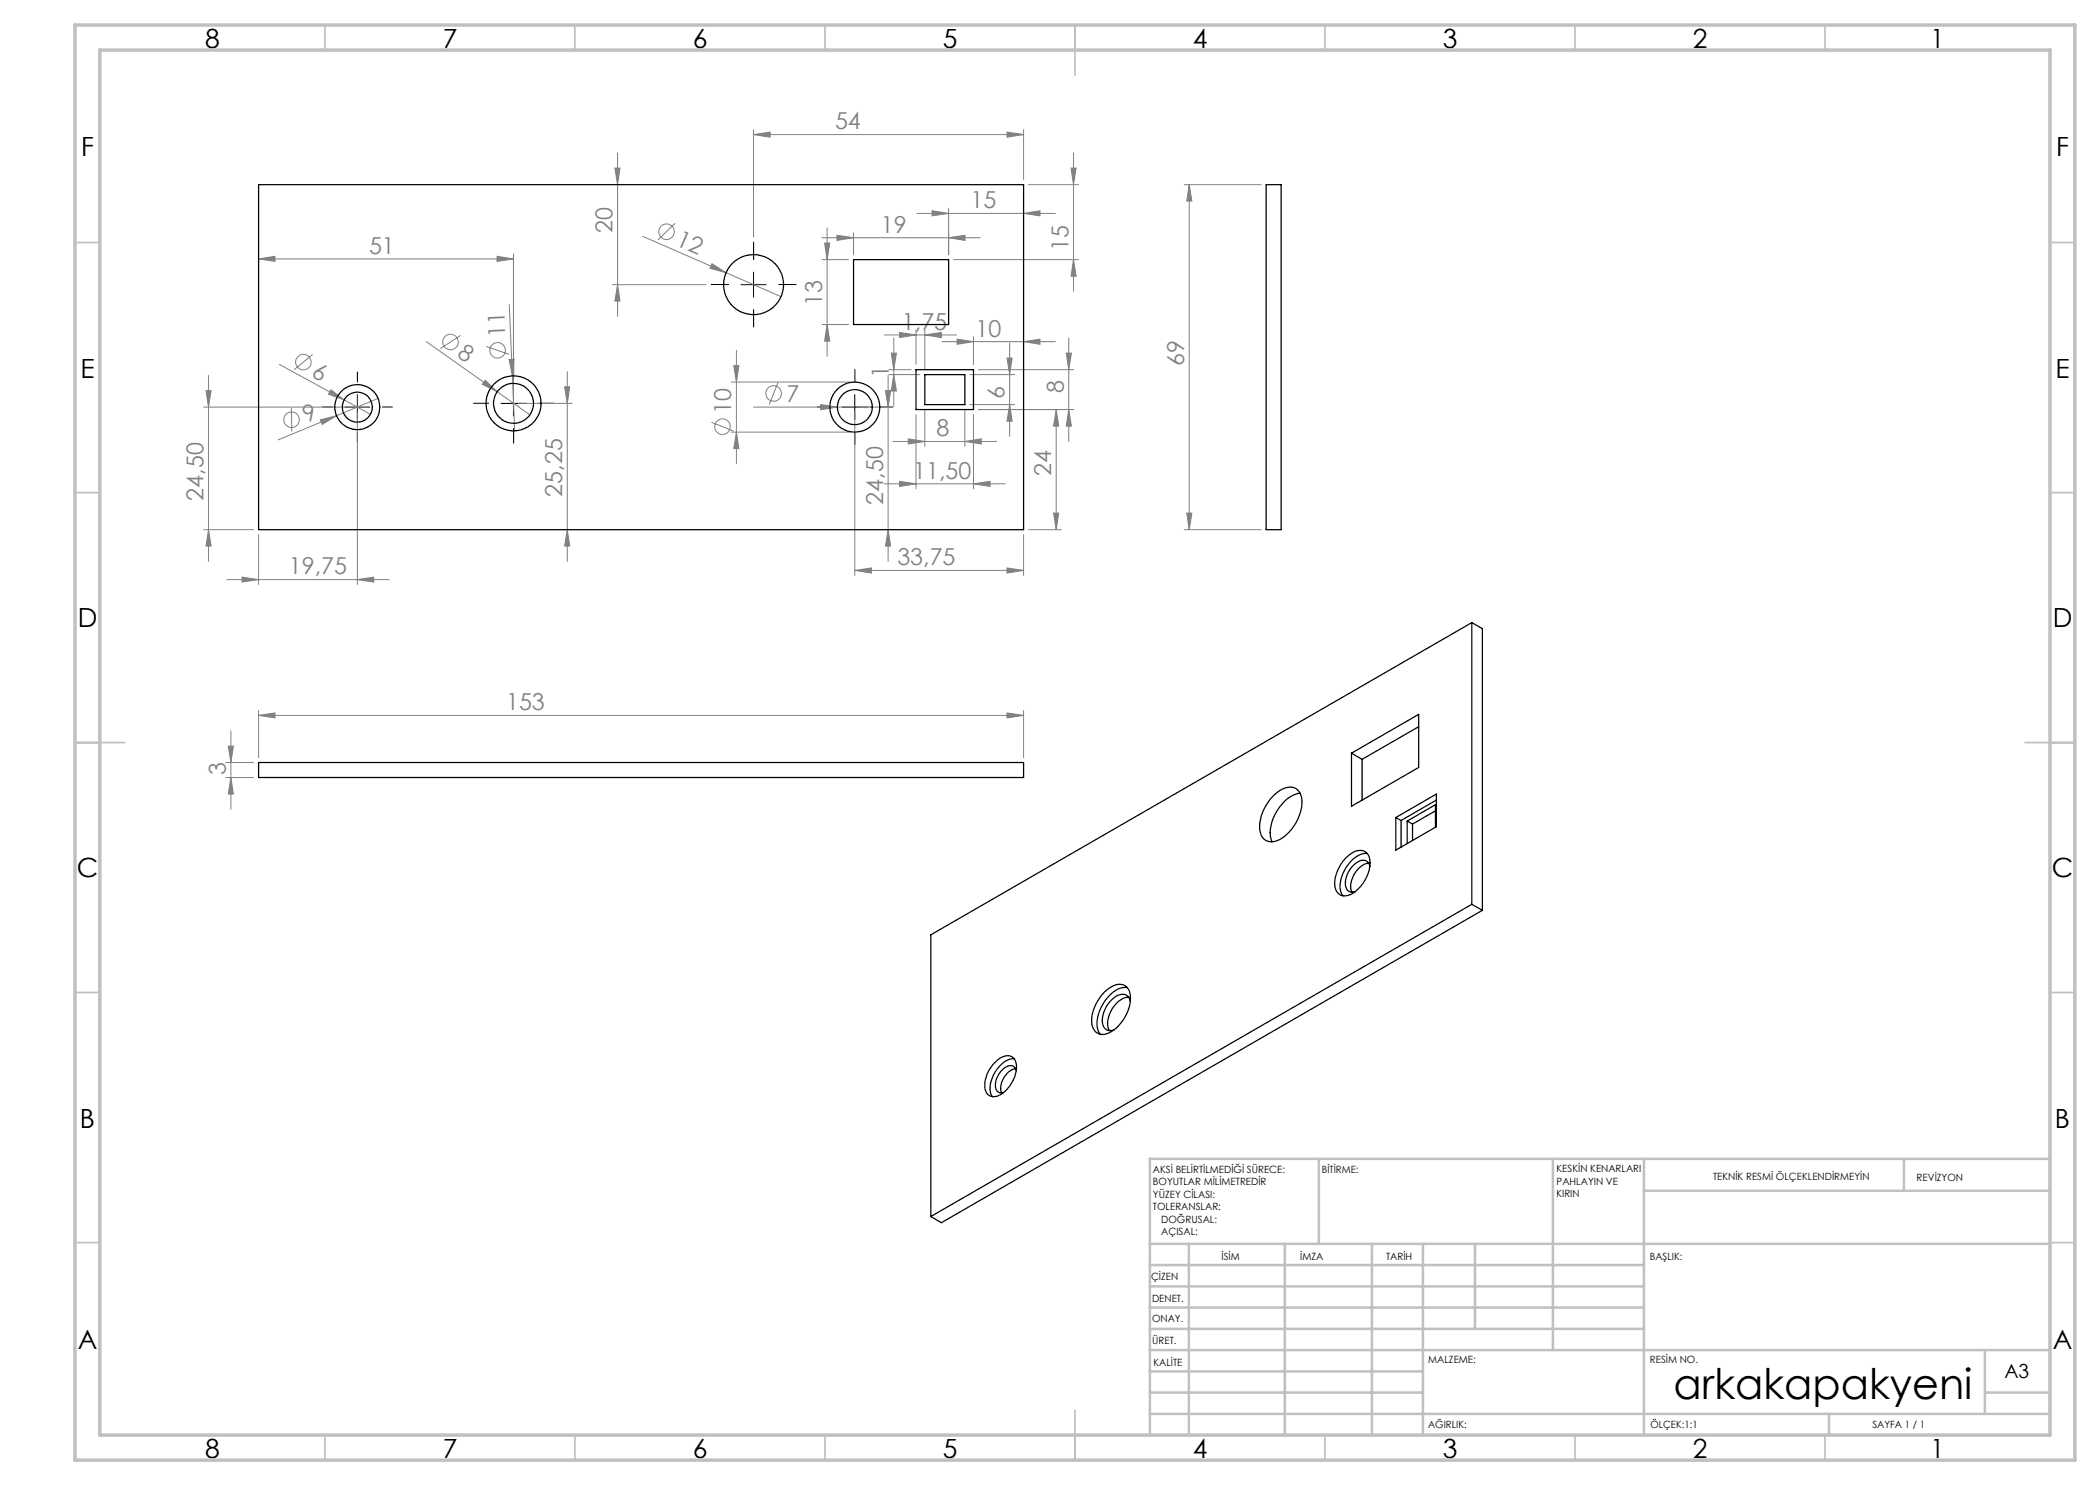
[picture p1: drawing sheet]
<svg xmlns="http://www.w3.org/2000/svg" width="420mm" height="297mm" viewBox="0 0 420 297" stroke-linecap="round" stroke-linejoin="round" font-family="sans-serif">
<g fill="none" stroke="#808080" stroke-width=".2">
<path d="M123 33.6h1l-.5 3.3zM123.5 30.6v32.7M150.7 26.9l3.3-.5v1zM150.7 25.9v21.5M150.7 26.9h54M201.4 26.4l3.3 .5-3.3 .5zM204.7 25.9v10M205.7 36.9h10M214.2 33.6h1l-.5 3.3zM214.7 30.6v27.7M236.9 36.9h15.3M237.8 36.9l.6 3.3h-1.1z"/>
<path d="M237.8 36.9v69M51.7 51.8l3.3-.5v1zM51.7 51.8h51M99.4 51.3l3.3 .5-3.3 .5zM102.7 50.8v28.9M122.5 56.9h18.7M123.5 56.9l.5 3.3h-1zM128.6 47.3l16.6 7.2M135 44.7l-3.4 3.3M142.4 52.7l2.8 1.8-3.2-.8zM145.2 54.5l11 4.8M164.4 47.6h31.7"/>
<path d="M164.4 51.9h5.3M164.9 48.6h1l-.5 3.3zM165.4 45.6v25.7M167.4 47.1l3.3 .5-3.3 .5zM170.7 46.6v4.3M183.4 42.7h27.7M186.4 42.2l3.3 .5-3.3 .5zM189.7 47.6l3.3-.5v1zM189.7 41.7v9.2M190.7 51.9h25M204.7 42.7l3.3-.5v1zM214.7 51.9l.5 3.3h-1z"/>
<path d="M41.2 78.1h1l-.5 3.3zM41.7 75.1v37.2M55.9 72.9l12.9 7.1M62.5 70.9l-3.7 3M66.2 78l2.6 2-3.1-1.2zM68.8 80l5.3 2.9M75.6 79.7l-20 8.3M85.3 68.3l20.7 14.7M92.1 67.1l-4 2.6M97 76.1l2.4 2.2-3-1.4zM97.3 69.3l4.5 1.6M101.8 71.9h1l-.3 3.3z"/>
<path d="M101.8 60.9l1.1 25.3M112.9 77.4h1l-.4 3.3zM113.5 74.3v38M146.3 76.4h23.7M146.8 73.1h1l-.5 3.3zM147.3 70.1v22.7M155.6 76.5l-1.8 4.4M164.4 64.9h5.3M165.4 64.9l.5 3.3h-1zM176.8 67h14.5M177.1 78.1h1l-.5 3.3zM177.6 75.1v37.2"/>
<path d="M177.8 73.9h4.4M177.8 74.9h6.2M178.3 70.6h1l-.5 3.3zM178.8 74.9l.5 3.3h-1zM178.8 67.6v13.7M179.9 66.5l3.3 .5-3.3 .5zM183.2 66v6.9M185 67l3.3-.5v1zM185 66v7.9M188.3 68.3h22.8M191.4 67.8l3.3 .5-3.3 .6zM194 74.9h8.9"/>
<path d="M194.7 67.3v5.6M195.7 73.9h19M201.4 71.6h1l-.5 3.3zM201.9 68.6v18.7M204.7 68.3l3.3-.5v1.1zM213.3 70.6h1l-.6 3.3zM213.7 67.6v20.7M40.7 81.4h29.7M58.3 81.6v4.7M64.1 84l3.2-.9-2.8 1.8zM71.5 82.4v34.5M103.7 80.7h10.7"/>
<path d="M142.3 84.5l4.4 1.7M146.3 86.4h23.7M147.3 86.4l.5 3.3h-1zM150.7 81.4h27.9M164.1 80.9l3.4 .5-3.4 .5zM171 82.4v32.7M176.8 96.8h24.2M178.6 88.3h20.7M179.9 96.3l3.3 .5-3.3 .5zM181.6 87.8l3.4 .5-3.4 .5zM183.2 82.9v14.9M185 81.9v7.4"/>
<path d="M193 88.3l3.3-.5v1zM193 81.9v7.4M194 80.9h8.9M194.7 96.8l3.3-.5v1zM194.7 82.9v14.9M195.7 81.9h19M201.9 80.9l.5 3.3h-1zM211.2 81.9v24M211.2 81.9l.5 3.3h-1zM213.7 81.9l.6 3.3h-1zM40.7 105.9h10M41.7 105.9l.5 3.3h-1z"/>
<path d="M45.4 115.9h32.4M48.4 115.4l3.3 .5-3.3 .5zM51.7 106.9v10M71.5 115.9l3.3-.5v1zM113.5 105.9l.4 3.3h-1zM171 114.1l3.3-.5v1zM171 114.1h33.7M177.6 105.9l.5 3.3h-1zM201.4 113.6l3.3 .5-3.3 .5zM204.7 106.9v8.2M205.7 105.9h6.5M210.7 102.6h1l-.5 3.3z"/>
<path d="M236.9 105.9h15.3M237.3 102.6h1.1l-.6 3.3zM45.2 155.5h5.5M45.2 152.5h5.5M45.6 149.2h1.1l-.5 3.3zM46.2 155.5l.5 3.3h-1.1zM46.2 146.2v15.7M51.7 143.1l3.3-.5v1zM51.7 142.1v9.4M51.7 143.1h153M201.4 142.6l3.3 .5-3.3 .5zM204.7 142.1v9.4"/>
<circle cx="133.3" cy="46.3" r="1.55"/>
<circle cx="60.7" cy="72.4" r="1.55"/>
<circle cx="90.1" cy="68.4" r="1.55"/>
<circle cx="99.5" cy="70.1" r="1.56"/>
<circle cx="154.7" cy="78.7" r="1.55"/>
<circle cx="58.3" cy="83.9" r="1.56"/>
<circle cx="144.5" cy="85.3" r="1.55"/>
</g>
<g fill="none" stroke="#000" stroke-width=".2" stroke-dasharray="15.2 1.3 1.3 1.3">
<path d="M145.7 56.9h-3.5M150.7 51.9v-3.5M155.7 56.9h3.5M71.5 76.4v-2M102.7 75.7v-3M150.7 61.9v3.5M171 76.4v-2.5M66.5 81.4h-2M71.5 86.4v2M76.5 81.4h2M97.7 80.7h-3M102.7 85.7v3"/>
<path d="M107.7 80.7h3M166 81.4h-2.5M171 86.4v2.5M176 81.4h2.5"/>
</g>
<path d="M148.2 56.9h5M150.7 54.4v5M71.5 78.9v5M102.7 78.2v5M171 78.9v5M69 81.4h4.9M100.2 80.7h5M168.5 81.4h5" fill="none" stroke="#000" stroke-width=".2"/>
<g fill="none" stroke="#c0c0c0" stroke-width=".35">
<path d="M65 5v5M115 5v5M165 5v5M215 5v10M265 5v5M315 5v5M365 5v5M15 48.5h5M410 48.5h5M15 98.5h5M410 98.5h5M15 148.5h10"/>
<path d="M405 148.5h10M15 198.5h5M410 198.5h5M15 248.5h5M410 248.5h5M65 287v5M115 287v5M165 287v5M215 282v10M265 287v5M315 287v5M365 287v5"/>
</g>
<g fill="none" stroke="#c0c0c0" stroke-width=".5">
<path d="M263.8 231.8v17M310.6 231.8v38.2M328.8 231.8v55.2M328.8 238.2h81.2M380.8 231.8v6.4M410 231.8h-180v55.2M230 248.8h180M230 257.3h98.8M230 253h98.8M237.8 248.8v38.2M257 248.8v38.2M274.4 248.8v38.2"/>
<path d="M284.6 248.8v38.2M295 248.8v17M230 265.8h98.8M230 261.5h98.8M230 278.5h54.6M230 274.3h54.6M230 270h180M397 278.5h13M397 270v12.8M230 282.8h180M365.8 282.8v4.2"/>
</g>
<path d="M15 5h400v287h-400zM20 10h390v277h-390z" fill="none" stroke="#c0c0c0" stroke-width=".7"/>
<g fill="#808080">
<path d="M97 76.1l2.4 2.2-3-1.4z"/>
<path d="M66.2 78l2.6 2-3.1-1.2z"/>
<path d="M142.4 52.7l2.8 1.8-3.2-.8z"/>
<path d="M164.1 80.9l3.4 .5-3.4 .5z"/>
<path d="M64.1 84l3.2-.9-2.8 1.8z"/>
<path d="M101.8 71.9h1l-.3 3.3z"/>
<path d="M99.4 51.3l3.3 .5-3.3 .5zM51.7 51.8l3.3-.5v1zM193 88.3l3.3-.5v1zM181.6 87.8l3.4 .5-3.4 .5z"/>
<path d="M48.4 115.4l3.3 .5-3.3 .5zM71.5 115.9l3.3-.5v1zM167.4 47.1l3.3 .5-3.3 .5zM189.7 47.6l3.3-.5v1zM150.7 26.9l3.3-.5v1zM201.4 26.4l3.3 .5-3.3 .5zM186.4 42.2l3.3 .5-3.3 .5zM204.7 42.7l3.3-.5v1zM171 114.1l3.3-.5v1zM201.4 113.6l3.3 .5-3.3 .5zM179.9 96.3l3.3 .5-3.3 .5zM194.7 96.8l3.3-.5v1zM191.4 67.8l3.3 .5-3.3 .6zM204.7 68.3l3.3-.5v1.1zM179.9 66.5l3.3 .5-3.3 .5zM185 67l3.3-.5v1z"/>
<path d="M201.4 142.6l3.3 .5-3.3 .5zM51.7 143.1l3.3-.5v1z"/>
<path d="M165.4 64.9l.5 3.3h-1zM164.9 48.6h1l-.5 3.3zM123.5 56.9l.5 3.3h-1zM123 33.6h1l-.5 3.3zM214.7 51.9l.5 3.3h-1zM214.2 33.6h1l-.5 3.3zM46.2 155.5l.5 3.3h-1.1zM45.6 149.2h1.1l-.5 3.3z"/>
<path d="M41.2 78.1h1l-.5 3.3zM41.7 105.9l.5 3.3h-1zM112.9 77.4h1l-.4 3.3zM113.5 105.9l.4 3.3h-1zM146.8 73.1h1l-.5 3.3zM147.3 86.4l.5 3.3h-1zM177.1 78.1h1l-.5 3.3zM177.6 105.9l.5 3.3h-1zM213.3 70.6h1l-.6 3.3zM213.7 81.9l.6 3.3h-1zM211.2 81.9l.5 3.3h-1zM210.7 102.6h1l-.5 3.3zM178.3 70.6h1l-.5 3.3zM178.8 74.9l.5 3.3h-1zM201.4 71.6h1l-.5 3.3zM201.9 80.9l.5 3.3h-1zM237.8 36.9l.6 3.3h-1.1zM237.3 102.6h1.1l-.6 3.3z"/>
</g>
<g fill="none" stroke="#000" stroke-width=".25">
<path d="M51.7 36.9h153v69h-153zM253.2 36.9h3v69h-3zM170.7 51.9h19v13h-19zM183.2 73.9h11.5v8h-11.5zM185 74.9h8v6h-8zM294.4 124.5l2.1 1.2v56.4M294.4 124.5v56.4M294.4 124.5l-108.2 62.5v56.3M51.7 152.5h153v3h-153zM254.8 159a3.8 3.8 0 0 1 4.4-1.3 4 4 0 0 1 .9 4.6 8.9 8.9 0 0 1-4.7 5.8 2.38 2.38 0 0 1-3.4-2.1 9.1 9.1 0 0 1 2.8-7zM260 158.6a6.4 6.4 0 0 0-4.6 3.5 6.7 6.7 0 0 0-1 6.2M270.3 150.6l13.4-7.7v10.6l-13.4 7.8z"/>
<path d="M270.3 150.6l2.1 1.3M272.4 151.9v8.1M283.7 145.3l-11.3 6.6M269 171.7l.6-.5a2.76 2.76 0 0 1 3.8-.6 4.6 4.6 0 0 1 0 4.7 6.8 6.8 0 0 1-3.8 3.8 2.03 2.03 0 0 1-2.7-2.1 7.8 7.8 0 0 1 2.1-5.3zM273.4 170.7a4.5 4.5 0 0 0-3.8 2.2 6.4 6.4 0 0 0-1.3 5.7l.3 .6M273.7 172.6a4.8 4.8 0 0 0-3.5 5.2l.2 .6M274 173.3a1.5 1.5 0 0 0-1.1-1.3 1.5 1.5 0 0 0-1.6 .5 4.8 4.8 0 0 0-2.1 5.1 1.29 1.29 0 0 0 1.8 .7M279.2 163.5l8.1-4.7v6.5l-8.1 4.7zM279.2 163.5l1 .6M280.2 164.1v5.3M281.4 164.2l5.7-3.3v4.5M281.4 164.2v4.5"/>
<path d="M281.4 164.2l1.1 .6M282.5 164.8v3.3M287.1 162.2l-4.6 2.6M287.3 160l-7.1 4.1M220.9 198.4a4 4 0 0 1 3.8-1.4 2.82 2.82 0 0 1 1.4 3.3 8 8 0 0 1-5.2 6.6 2.22 2.22 0 0 1-2.6-2.5 8.5 8.5 0 0 1 2.6-6zM225.5 197.5a4.3 4.3 0 0 0-4 2 7.3 7.3 0 0 0-1.9 6.7l.5 .7M225.7 199.5a4.3 4.3 0 0 0-3.6 2.8 3.8 3.8 0 0 0-.2 3.8M294.4 180.9l2.1 1.2M294.4 180.9l-108.2 62.4M296.5 182.1l-108.2 62.4-2.1-1.2M199 212.5a2.71 2.71 0 0 1 3.7-.9 4.1 4.1 0 0 1 0 4.4 5.3 5.3 0 0 1-4.2 3.4 2.01 2.01 0 0 1-1.5-2.6v-.7a7 7 0 0 1 2-3.6zM202.8 211.8a4.4 4.4 0 0 0-3.6 2.4 5.3 5.3 0 0 0-.9 4.8l.2 .3"/>
<path d="M203.1 213.7a4 4 0 0 0-2.8 4.9M203.2 214.1a1.23 1.23 0 0 0-2-.7 4.3 4.3 0 0 0-2 4.5 1.13 1.13 0 0 0 1.5 .6M226.1 200.3a1.65 1.65 0 0 0-2.7-1.2 5.9 5.9 0 0 0-2.8 5.8 1.53 1.53 0 0 0 2.2 1.1"/>
<circle cx="150.7" cy="56.9" r="6"/>
<circle cx="71.5" cy="81.4" r="4.5"/>
<circle cx="71.5" cy="81.4" r="3"/>
<circle cx="102.7" cy="80.7" r="5.5"/>
<circle cx="102.7" cy="80.7" r="4"/>
<circle cx="171" cy="81.4" r="3.5"/>
<circle cx="171" cy="81.4" r="5"/>
</g>
<text font-size="8.5" x="334.7" y="279.7">arkakapakyeni</text>
<g font-size="5.3">
<text x="41" y="9.5">8</text>
<text x="88.5" y="9.5">7</text>
<text x="138.5" y="9.5">6</text>
<text x="188.5" y="9.5">5</text>
<text x="238.5" y="9.5">4</text>
<text x="288.5" y="9.5">3</text>
<text x="338.5" y="9.5">2</text>
<text x="386" y="9.5">1</text>
<text x="16.2" y="31.3">F</text>
<text x="411.2" y="31.3">F</text>
<text x="16.1" y="75.5">E</text>
<text x="411.1" y="75.5">E</text>
<text x="15.5" y="125.5">D</text>
<text x="410.5" y="125.5">D</text>
<text x="15.4" y="175.5">C</text>
<text x="410.4" y="175.5">C</text>
<text x="16" y="225.5">B</text>
<text x="411" y="225.5">B</text>
<text x="15.5" y="269.8">A</text>
<text x="410.5" y="269.8">A</text>
<text x="41" y="291.5">8</text>
<text x="88.5" y="291.5">7</text>
<text x="138.5" y="291.5">6</text>
<text x="188.5" y="291.5">5</text>
<text x="238.5" y="291.5">4</text>
<text x="288.5" y="291.5">3</text>
<text x="338.5" y="291.5">2</text>
<text x="386" y="291.5">1</text>
</g>
<g font-size="4.7" fill="#808080">
<text x="167" y="25.9">54</text>
<text x="194.1" y="41.6">15</text>
<text x="122.5" y="46.6" transform="rotate(-90 122.5 46.6)">20</text>
<text x="176.2" y="46.5">19</text>
<text x="73.8" y="50.7">51</text>
<text x="135" y="48.9" transform="rotate(24 135 48.9)">12</text>
<text x="213.7" y="50.1" transform="rotate(-90 213.7 50.1)">15</text>
<text x="164.4" y="61.2" transform="rotate(-90 164.4 61.2)">13</text>
<text x="180.4" y="66">1,75</text>
<text x="91.2" y="71.3" transform="rotate(35 91.2 71.3)">8</text>
<text x="101.1" y="67.4" transform="rotate(-93 101.1 67.4)">11</text>
<text x="195.1" y="67.3">10</text>
<text x="62.1" y="75.1" transform="rotate(29 62.1 75.1)">6</text>
<text x="177.8" y="75.7" transform="rotate(-90 177.8 75.7)">1</text>
<text x="236.9" y="73.2" transform="rotate(-90 236.9 73.2)">69</text>
<text x="146.2" y="82.7" transform="rotate(-90 146.2 82.7)">10</text>
<text x="157.3" y="80.4">7</text>
<text x="200.9" y="79.7" transform="rotate(-90 200.9 79.7)">6</text>
<text x="212.8" y="78.7" transform="rotate(-90 212.8 78.7)">8</text>
<text x="61.4" y="84.5" transform="rotate(-23 61.4 84.5)">9</text>
<text x="187.3" y="87.3">8</text>
<text x="182.6" y="95.7">11,50</text>
<text x="210.2" y="95.2" transform="rotate(-90 210.2 95.2)">24</text>
<text x="40.7" y="100.2" transform="rotate(-90 40.7 100.2)">24,50</text>
<text x="112.4" y="99.3" transform="rotate(-90 112.4 99.3)">25,25</text>
<text x="176.6" y="100.9" transform="rotate(-90 176.6 100.9)">24,50</text>
<text x="179.5" y="113.1">33,75</text>
<text x="57.8" y="114.9">19,75</text>
<text x="101.2" y="142.1">153</text>
<text x="45.2" y="155" transform="rotate(-90 45.2 155)">3</text>
</g>
<text font-size="3.9" x="400.9" y="275.5">A3</text>
<g font-size="2">
<text x="230.6" y="234.6">AKSİ BELİRTİLMEDİĞİ SÜRECE:</text>
<text x="230.6" y="237.1">BOYUTLAR MİLİMETREDİR</text>
<text x="230.6" y="239.6">YÜZEY CİLASI:</text>
<text x="264.4" y="234.6">BİTİRME:</text>
<text x="311.3" y="234.5">KESKİN KENARLARI</text>
<text x="311.3" y="237">PAHLAYIN VE</text>
<text x="311.3" y="239.5">KIRIN</text>
<text x="342.6" y="236">TEKNİK RESMİ ÖLÇEKLENDİRMEYİN</text>
<text x="383.3" y="236.2">REVİZYON</text>
<text x="230.6" y="242.1">TOLERANSLAR:</text>
<text x="232.2" y="244.6">DOĞRUSAL:</text>
<text x="232.2" y="247.1">AÇISAL:</text>
<text x="244.3" y="252">İSİM</text>
<text x="260" y="251.9">İMZA</text>
<text x="277.2" y="251.9">TARİH</text>
<text x="330" y="251.9">BAŞLIK:</text>
<text x="230.2" y="256.1">ÇİZEN</text>
<text x="230.4" y="260.3">DENET.</text>
<text x="230.4" y="264.4">ONAY.</text>
<text x="230.5" y="268.8">ÜRET.</text>
<text x="230.7" y="273.1">KALİTE</text>
<text x="285.7" y="272.5">MALZEME:</text>
<text x="330" y="272.5">RESİM NO.</text>
<text x="285.6" y="285.5">AĞIRLIK:</text>
<text x="330.1" y="285.6">ÖLÇEK:1:1</text>
<text x="374.5" y="285.6">SAYFA 1 / 1</text>
</g>
</svg>
